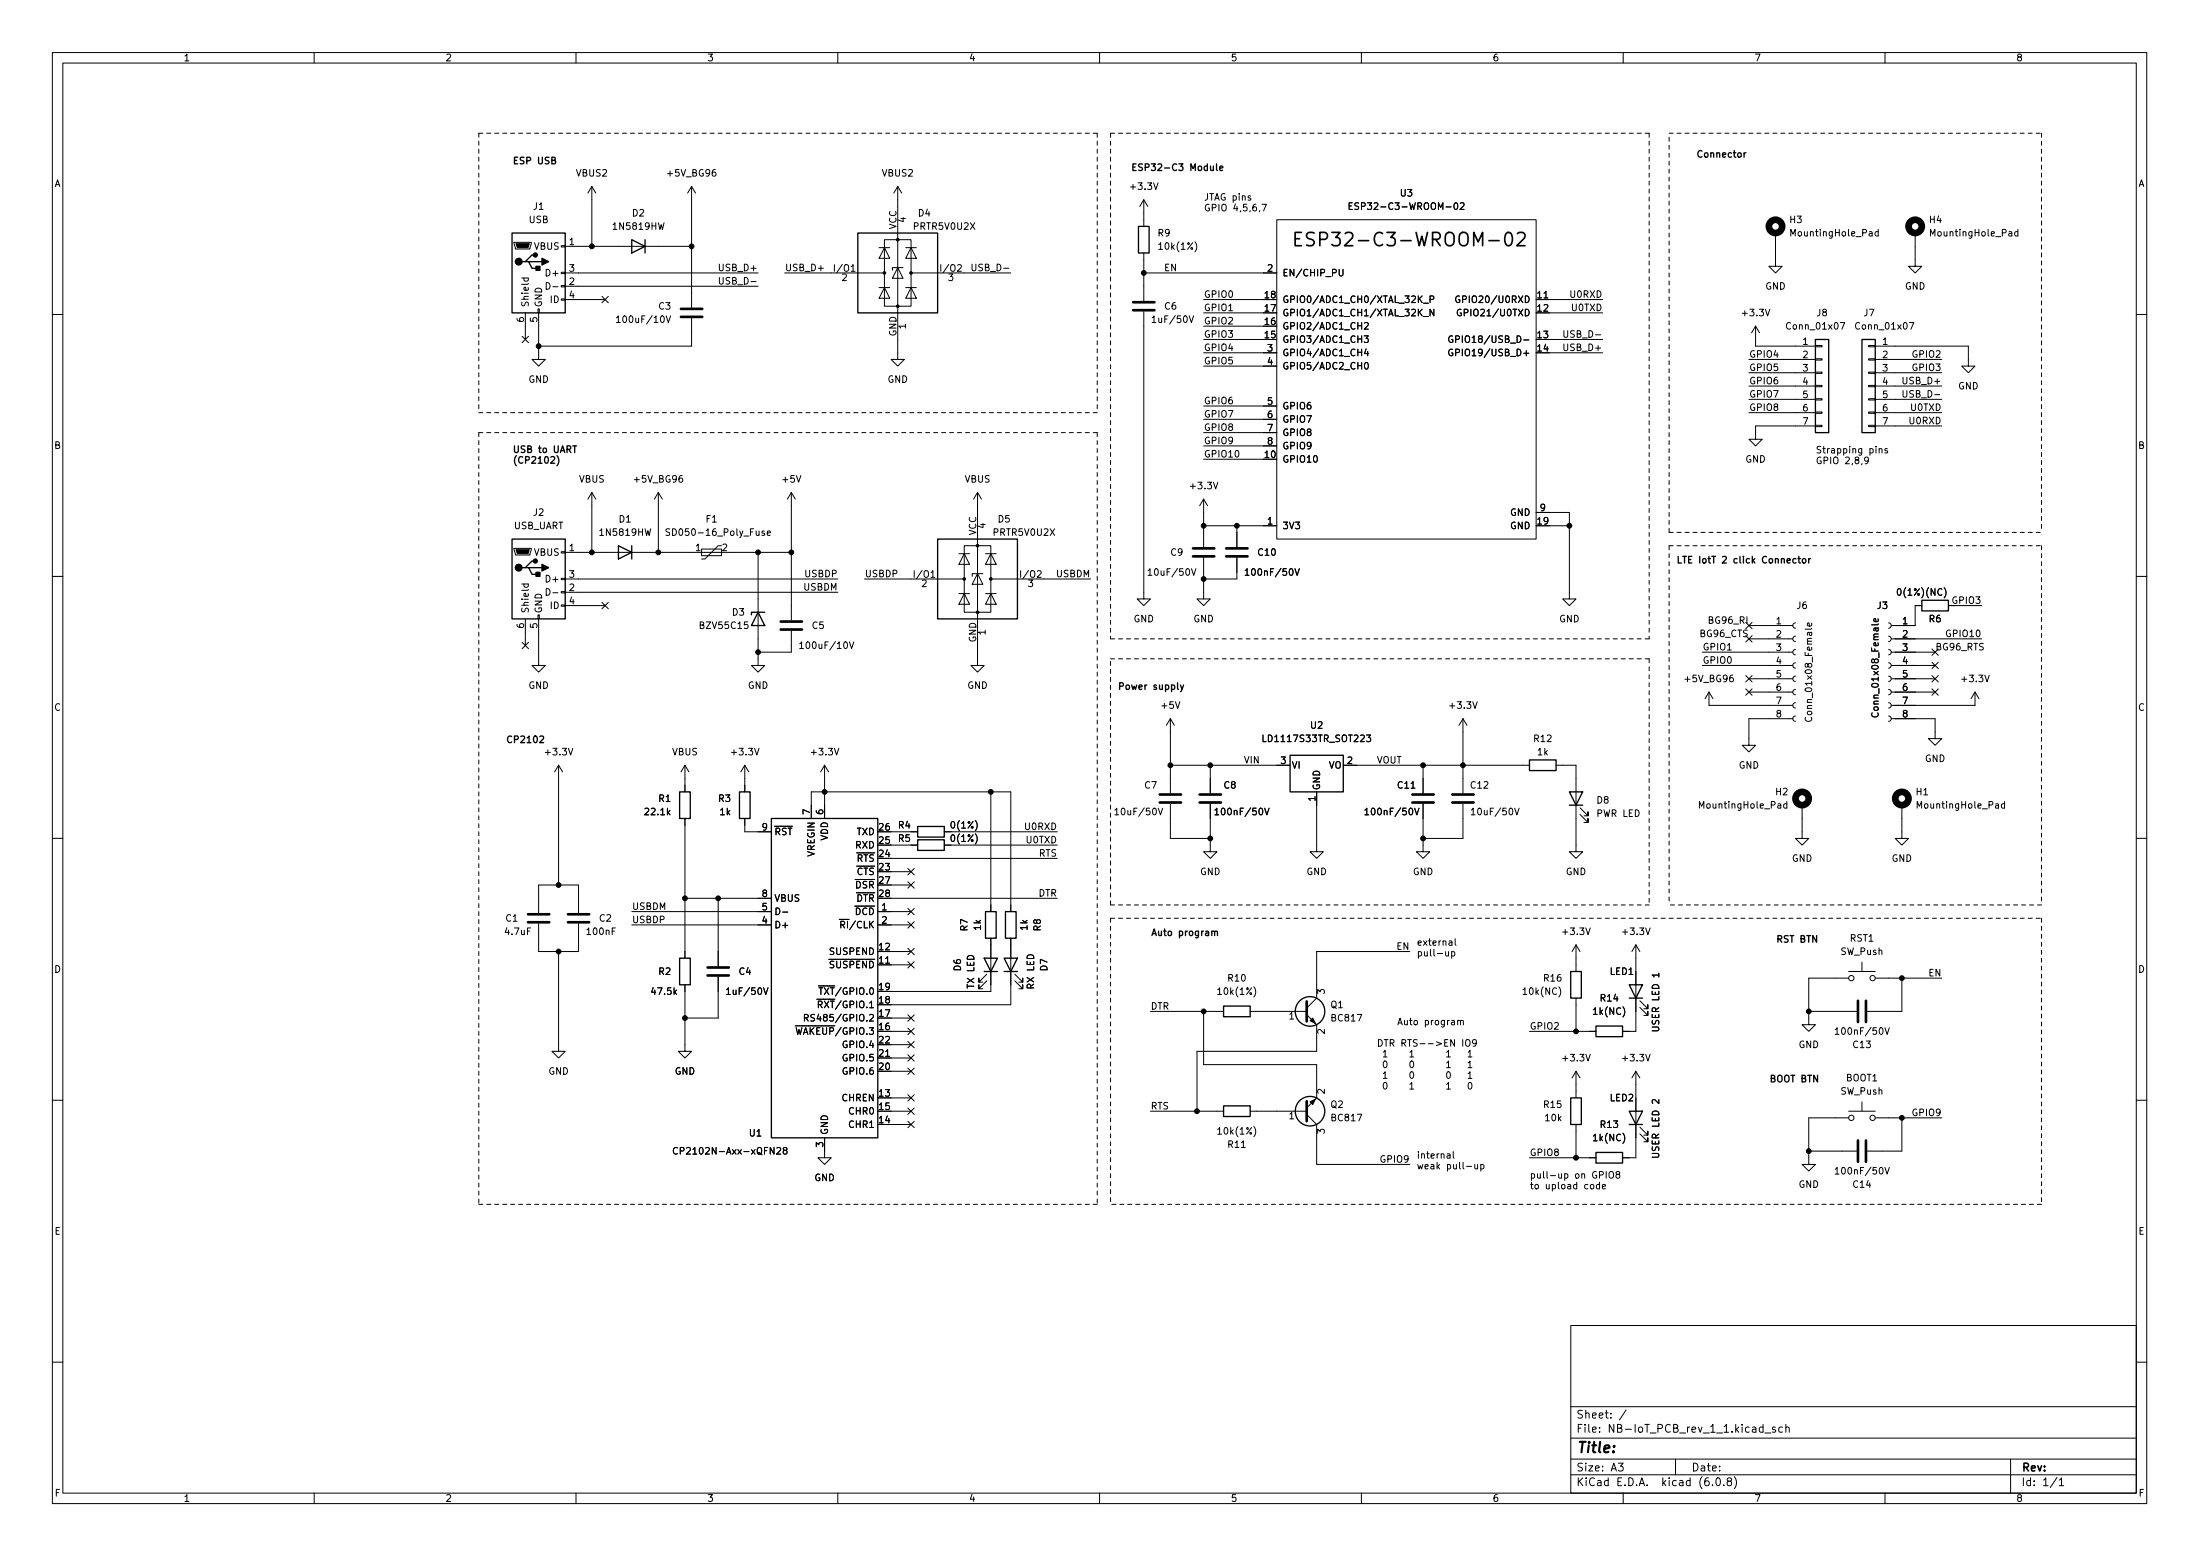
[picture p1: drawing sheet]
<svg xmlns="http://www.w3.org/2000/svg" width="420mm" height="297mm" viewBox="0 0 420 297" stroke-linecap="round" stroke-linejoin="round" font-family="sans-serif">
<g fill="none" stroke="#000" stroke-width=".19">
<path d="M10 10h400v277h-400zM12 12h396v273h-396zM60 10v2M110 10v2M160 10v2M210 10v2M260 10v2M310 10v2M360 10v2M113 35.6v11.4M113 35.6l-.7 1.3M113 35.6l.8 1.3"/>
<path d="M132.1 35.6l-.8 1.3M132.1 35.6v23.1M132.1 35.6l.7 1.3M171.4 35.6v33h1.3l-1.3 1.3-1.2-1.3h1.2M171.4 35.6l-.7 1.3M171.4 35.6l.8 1.3M218.4 38.1v5.1M218.4 38.1l-.7 1.3M218.4 38.1l.8 1.3M238.8 37.4h-.3l-.1 .2v.1l.4 .2v.3h-.4M241 39h.9l-.6 1.3M257.7 39.3h.4"/>
<path d="M258.3 38.7h-.6v1.3h.6M259.5 38.8l-.5-.1-.3 .3 .2 .3 .5 .2v.4l-.2 .1-.5-.1M278.9 38.8l.5-.1 .2 .4-.8 .9h.8M98.2 46.3h3.3v.2l-.3 1h-2.8zM99.6 53.1h1.3M100.1 53.1v.3l.2 .3 .5-.1v-.5M100.3 59.7v5.1M102.7 59h.3v.7h-.3zM102.9 59.7v8.9h1.2l-1.2 1.3-1.3-1.3h1.3M104.3 54a.64 .64 0 0 1 .7 .6 .64 .64 0 0 1-.7 .6zM105.6 54.7h1M107.2 57.1h.7v.2h-.7z"/>
<path d="M107.2 54.5h.7v.3h-.7zM107.2 52h.7v.2h-.7zM107.2 46.9h.7v.3h-.7zM107.9 52.1h36.9M107.9 47h24.2M107.9 54.6h36.9M107.9 57.2h7.7M115 56.6l1.2 1.2M116.2 56.6l-1.2 1.2M137.4 53v1l.2 .2h.3l.2-.2v-1M149.9 52.1h19M162.6 51.8h.7"/>
<path d="M167.9 54.9h2M167.9 47.3h2M168.9 45.8h5.1v12.7h-5.1zM168.9 54.9l1 2h-2zM168.9 47.3l1 2h-2zM171.4 51.1l1.1 2h-2.1zM172.5 51.1h-2.1v.5M173 54.9h2M173 47.3h2M174 54.9l1 2h-2zM174 47.3l1 2h-2zM174 52.1h19"/>
<path d="M185.6 50.4v1.1l.3 .2h.2l.3-.2v-1.1M218.4 59.5v54.8h1.3l-1.3 1.3-1.2-1.3h1.2M218.4 52.1h25.4M218.4 48.3v9.1M229.9 57.2h11.4M229.9 59.7h11.4M243.8 41.9h49.6v61h-49.6zM255.8 51.4v1l.2 .3 .4-.1 .1-.2v-1M271.8 57.9h1M273.1 57.2l.6-.1 .1-.2v-.3l-.7-.1v1.3M273.8 59v1.3l-.7-1.3v1.3M278.7 56.6a.59 .59 0 0 0-.7 .5 .59 .59 0 0 0 .7 .6l.1-.5h-.3"/>
<path d="M279 59.1a.59 .59 0 0 0-.7 .6 .59 .59 0 0 0 .7 .5l.1-.4h-.2M293.4 57.2h12.7M295.9 59.7h10.2M339.1 44.5v6.3h1.3l-1.3 1.3-1.3-1.3h1.3M358.7 44.3l-.4-.1-.2 .3 .1 .5h.5M358.7 43.8v1.3M365.8 44.5v6.3h1.2l-1.2 1.3-1.3-1.3h1.3M385.4 44.3l-.4-.1-.2 .3 .1 .5h.5M385.4 43.8v1.3M10 60h2M99.7 64.2l1.2 1.2M100.9 64.2l-1.2 1.2"/>
<path d="M117.7 60.7l.4-.4v1.3M117.7 61.6h.8M127.2 60.3l.4 1.3 .5-1.3M132.1 60.7v5.4h-29.2M220 60.7l.4-.4v1.3M220 61.6h.8M227.1 60.3l.4 1.3 .5-1.3M229.9 67.3h13.9M229.9 69.9h13.9M229.9 77.5h13.9M229.9 62.3h11.4M229.9 64.8h11.4"/>
<path d="M260.5 64.1h.8l-.4 .5 .4 .1v.6l-.2 .1-.6-.1M260.6 61.7l.5-.1 .2 .3-.8 .9h.8M260.7 69.3l.2-.1a.68 .68 0 0 1 .4 .6 .68 .68 0 0 1-.4 .7l-.3-.5zM260.9 66.6l-.3 .9h.8M261.2 67.1v.8M271.8 60.4h1M277.4 64.2a.59 .59 0 0 0-.7 .5 .59 .59 0 0 0 .7 .6l.1-.5h-.3M277.4 66.7a.59 .59 0 0 0-.7 .6 .59 .59 0 0 0 .7 .6l.1-.5h-.3M278 64.8l.6-.1 .1-.2v-.3l-.7-.1v1.3M295.9 67.3h10.2M295.9 64.8h10.2M298.7 63.1v1.1l.2 .2 .4-.1 .1-.1v-1.1"/>
<path d="M334 68.6h12.7M334 71.2h12.7M334 73.7h12.7M334 76.2h12.7M334 78.8h12.7M335.3 62.3v3.8h11.4M335.3 62.3l-.8 1.2M335.3 62.3l.7 1.2M346.7 78.6h1.3v.3h-1.3zM346.7 76.1h1.3v.3h-1.3zM346.7 73.6h1.3v.2h-1.3zM346.7 71h1.3v.3h-1.3z"/>
<path d="M346.7 68.5h1.3v.2h-1.3zM346.7 65.9h1.3v.3h-1.3zM351.5 61.6h.8l-.5 1.2M356.9 78.6h1.2v.3h-1.2zM356.9 76.1h1.2v.3h-1.2zM356.9 73.6h1.2v.2h-1.2zM356.9 71h1.2v.3h-1.2zM356.9 68.5h1.2v.2h-1.2zM356.9 65.9h1.2v.3h-1.2zM358.1 66.1h17.8v3.8h1.3l-1.3 1.3-1.3-1.3h1.3M358.1 68.6h12.7M358.1 71.2h12.7"/>
<path d="M358.1 73.7h12.7M358.1 76.2h12.7M358.1 78.8h12.7M363.4 74.6v1l.3 .2h.4l.1-.2v-1M364.7 61.6h.8l-.5 1.2M408 60h2M113 94l-.7 1.3M113 94v11.4M113 94l.8 1.3M125.7 94l-.7 1.3M125.7 94v11.4M125.7 94l.8 1.3"/>
<path d="M151.1 94v24.4M151.1 94l.8 1.3M151.1 94l-.7 1.3M186.7 94v33h1.3l-1.3 1.3-1.3-1.3h1.3M186.7 94l-.8 1.3M186.7 94l.8 1.3M229.9 95.3v9.1M229.9 95.3l-.8 1.3M229.9 95.3l.7 1.3M229.9 80h13.9M229.9 82.6h13.9M229.9 85.1h13.9"/>
<path d="M229.9 87.7h11.4M293.4 97.8h6.3v16.5h1.3l-1.3 1.3-1.3-1.3h1.3M346.7 81.2h1.3v.2h-1.3zM346.7 81.3h-11.4v2.6h-1.3l1.3 1.2 1.2-1.2h-1.2M356.8 87.8l-.2 .2h-.4l-.1-.2v-.3l.2-.2h.4l.1 .2a.84 .84 0 0 1-.3 1h-.3M356.9 81.2h1.2v.2h-1.2zM358.1 81.3h12.7M358.9 85.8l.2-.2 .3 .1v.8M358.9 85.6v.9M360.5 85.7l-.3-.1-.2 .2v.2l.5 .1v.3h-.5M10 110h2M98.2 104.7h3.3v.2l-.3 1.1h-2.8z"/>
<path d="M99.6 111.5h1.3M100.1 111.5v.4l.2 .2 .5-.1v-.5M100.3 118.1v5.1M102.7 117.4h.3v.7h-.3zM102.9 118.1v8.9h1.2l-1.2 1.3-1.3-1.3h1.3M104.3 112.4a.64 .64 0 0 1 .7 .6 .64 .64 0 0 1-.7 .6zM105.6 113.2h1M107.2 115.5h.7v.2h-.7zM107.2 112.9h.7v.3h-.7zM107.2 110.4h.7v.3h-.7zM107.2 105.3h.7v.3h-.7zM107.9 105.4h43.2"/>
<path d="M107.9 113.1h52.1M107.9 110.5h52.1M107.9 115.6h7.7M115 115l1.2 1.2M116.2 115l-1.2 1.2M127.9 101l-.5-.1-.2 .2v.3l.6 .3 .1 .3-.2 .2h-.5M134 104.8h3.8v1.3h-3.8zM137.8 104.2h-.6l-2.6 2.5h-.6M144.8 105.4v21.6h1.2l-1.2 1.3-1.3-1.3h1.3M146.5 101.8l.6-.1v-.3h-.4l-.2 .1 .1 .7h.5M165.1 110.5h19M177.8 110.2h.7"/>
<path d="M183.1 113.3h2.1M183.1 105.7h2.1M184.1 104.2h5.1v12.7h-5.1zM184.1 113.3l1.1 2.1h-2.1zM184.1 105.7l1.1 2h-2.1zM186.7 109.5l1 2h-2zM187.7 109.5h-2v.5M188.2 113.3h2M188.2 105.7h2M189.2 113.3l1 2.1h-2zM189.2 105.7l1 2h-2zM189.2 110.5h19.1"/>
<path d="M219.3 108.9l.3-.3v1.2M219.3 109.8h.7M227.6 108.6l.4 1.2 .4-1.2M229.9 106.5v7.8h1.2l-1.2 1.3-1.3-1.3h1.3M229.9 100.4h13.9M236.2 106.5v4h-6.3M236.2 100.4v4M237.8 108.9l.4-.3v1.2M237.8 109.8h.7M247.3 108.6l.4 1.2 .5-1.2M295.9 100.4h3.8M333.4 118.8l1.2 1.2"/>
<path d="M334 119.4h8.4M334.6 118.8l-1.2 1.2M342.9 118.9l-.4 .2-.1 .3 .1 .4 .4 .1M346 119v.3l-.2 .2-.6-.1v-.4l.3-.1 .1 .6M358.7 118.1v.4l-.2 .2-.6-.1v-.5h.3l.1 .6M360.7 118.9l.3 .2 .2 .3-.2 .4-.3 .1M367 115.6h-1.2v3.8h-4.6M372.1 115.6h6.4M408 110h2M99.7 122.6l1.2 1.2M100.9 122.6l-1.2 1.2M151.1 120.4v4.1h-6.3"/>
<path d="M152.7 122.9l.4-.4v1.3M152.7 123.8h.7M162.2 122.5l.4 1.3 .5-1.3M223.5 137.2v14.2M223.5 137.2l-.7 1.3M223.5 137.2l.8 1.3M279.4 137.2v14.2M279.4 137.2l-.8 1.3M279.4 137.2l.8 1.3M325.1 127h17.3M325.1 124.5h17.3M326.4 132.1v2.6h16"/>
<path d="M326.4 132.1l.8 1.3M326.4 132.1l-.8 1.3M333.4 121.3l1.2 1.3M333.4 129l1.2 1.2M333.4 131.5l1.2 1.2M334 132.1h8.4M334 129.6h8.4M334 122h8.4M334.6 121.3l-1.2 1.3M334.6 129l-1.2 1.2M334.6 131.5l-1.2 1.2M342.4 137.2h-8.4v5.1h-1.3l1.3 1.2 1.3-1.2h-1.3"/>
<path d="M342.9 136.7l-.4 .1-.1 .4 .1 .4 .4 .1M342.9 134.1l-.4 .2-.1 .4 .1 .3 .4 .2M342.9 131.6l-.4 .2-.1 .3 .1 .4 .4 .1M342.9 129.1l-.4 .1-.1 .4 .1 .3 .4 .2M342.9 126.5l-.4 .2-.1 .3 .1 .4 .4 .1M342.9 124l-.4 .1-.1 .4 .1 .4 .4 .1M342.9 121.4l-.4 .2-.1 .4 .1 .3 .4 .2M344.9 136.9a.6 .6 0 0 0 .4 .9 .6 .6 0 0 0 .7-.6l-.1-.3M357.6 136.1a.6 .6 0 0 0 .4 .8 .6 .6 0 0 0 .7-.6l-.1-.2M360.7 136.7l.3 .1 .2 .4-.2 .4-.3 .1M360.7 134.1l.3 .2 .2 .4-.2 .3-.3 .2M360.7 131.6l.3 .2 .2 .3-.2 .4-.3 .1"/>
<path d="M360.7 129.1l.3 .1 .2 .4-.2 .3-.3 .2M360.7 126.5l.3 .2 .2 .3-.2 .4-.3 .1M360.7 124l.3 .1 .2 .4-.2 .4-.3 .1M360.7 121.4l.3 .2 .2 .4-.2 .3-.3 .2M361.2 137.2h8.4v3.8h-1.3l1.3 1.3 1.2-1.3h-1.2M361.2 132.1h8.4M361.2 129.6h8.4M361.2 127h8.4M361.2 124.5h8.4M361.2 122h17.3M369 129l1.2 1.2M369 126.4l1.2 1.2"/>
<path d="M369 131.5l1.2 1.2M369 123.9l1.2 1.2M370.2 129l-1.2 1.2M370.2 126.4l-1.2 1.2M370.2 131.5l-1.2 1.2M370.2 123.9l-1.2 1.2M377.2 132.1v2.6h-16M377.2 132.1l.8 1.3M377.2 132.1l-.8 1.3M106.7 146.1l-.8 1.3M106.7 146.1v22.8M106.7 146.1l.7 1.3"/>
<path d="M130.8 146.1v5.1M130.8 156.2v26.7M130.8 146.1l-.8 1.3M130.8 146.1l.8 1.3M142.2 156.2v2.6h5.1M142.2 146.1v5.1M142.2 146.1l-.7 1.3M142.2 146.1l.8 1.3M154.9 156.2v-5h38.1v22.8M157.5 146.1v10.1M157.5 146.1l-.8 1.3M157.5 146.1l.7 1.3"/>
<path d="M170.2 158.8h5.1M180.3 158.8h21.6M189.2 151.2v22.8M212.9 154.6l.4-.3v1.3M212.9 155.6h.7M221.2 154.3l.4 1.3 .4-1.3M223.5 153.5v6.6h7.6M223.5 146.1h22.9M231.1 153.5v9.1h-1.2l1.2 1.3 1.3-1.3h-1.3M231.1 146.1v5.3M232 154.6l.4-.3v1.3M232 155.6h.8"/>
<path d="M241.2 140.3v1.3h.6M241.5 154.3l.4 1.3 .5-1.3M251.5 151.2v11.4h1.2l-1.2 1.3-1.3-1.3h1.3M256.5 146.1h35.6M260.7 154.6l.3-.3v1.3M260.7 155.6h.7M261 140.3h.8l-.5 .5 .4 .1v.6l-.2 .1-.5-.1M270.2 154.3l.4 1.3 .4-1.3M271.8 153.5v9.1h1.2l-1.2 1.3-1.3-1.3h1.3M271.8 146.1v5.3M279.4 153.5v6.6h-7.6M281 154.6l.4-.3v1.3"/>
<path d="M281 155.6h.7M289.3 154.3l.4 1.3 .4-1.3M297.2 146.1h3.8v16.5h1.3l-1.3 1.3-1.3-1.3h1.3M301.8 155.5l1.5 1.5v-.8v.8h-.8M301.8 154.2l1.5 1.5v-.7v.7h-.8M341.2 153.5l-.3-.1-.3 .3 .2 .5h.4M341.2 153v1.3M344.2 153.7v6.4h-1.3l1.3 1.2 1.2-1.2h-1.2M363.2 153.7v6.4h-1.3l1.3 1.2 1.3-1.2h-1.3M382.8 153.5l-.3-.1-.3 .3 .1 .5h.5M382.8 153v1.3M10 160h2"/>
<path d="M102.9 174.3v-5.4h7.6v5.4M102.9 176.3v5.3h7.6v-5.3M120.6 174h26.7M120.6 176.6h26.7M130.8 171.5h16.5M137.2 171.5v12.9M149.5 174.1h.9M167.6 174h6.4M167.6 176.6h6.4M170.2 171.5h31.7M170.2 161.3h5.1M170.2 168.9h3.8"/>
<path d="M170.2 163.9h31.7M170.2 166.4h3.8M173.4 168.3l1.2 1.3M173.4 165.8l1.2 1.2M173.4 176l1.2 1.2M173.4 173.4l1.2 1.2M174.6 168.3l-1.2 1.3M174.6 165.8l-1.2 1.2M174.6 176l-1.2 1.2M174.6 173.4l-1.2 1.2M180.3 161.3h21.6M189.2 179.1v10.2h-19"/>
<path d="M193 179.1v12.7h-22.8M277.9 179.2v1.1l.2 .2M408 160h2M106.7 181.6v19.1h-1.3l1.3 1.3 1.2-1.3h-1.2M130.8 188v12.7h1.3l-1.3 1.3-1.3-1.3h1.3M137.2 186.5v7.8h-6.4M138.8 188.9l.3-.3v1.2M138.8 189.8h.7M145.8 188.6l.5 1.2 .4-1.2M153.6 194.3h.6l.2-.2-.1-.3-.7-.1v1.2M153.9 194.3l.5 .6M155.6 193.7h-.5l-.2 .1v.3l.5 .3 .2 .3-.3 .2h-.5"/>
<path d="M167.6 184.2h6.4M170.2 196.9h3.8M170.2 194.3h3.8M170.2 181.6h3.8M170.2 199.4h3.8M173.4 183.6l1.2 1.2M173.4 196.3l1.2 1.2M173.4 193.7l1.2 1.3M173.4 181l1.2 1.3M173.4 198.8l1.2 1.2M174.6 183.6l-1.2 1.2M174.6 196.3l-1.2 1.2"/>
<path d="M174.6 193.7l-1.2 1.3M174.6 181l-1.2 1.3M174.6 198.8l-1.2 1.2M188.5 187.2l-1.6 1.6v-.8v.8h.8M188.5 186l-1.6 1.5v-.8v.8h.8M193.8 187.2l1.5 1.6v-.8v.8h-.7M193.8 186l1.5 1.5v-.8v.8h-.7M219.7 193.1h14M229.9 193.1v10.1h21.6v6.4l-1.9 1.9M238.8 193.1h10.8M249.6 193.7l1.9 1.9v5.1h-22.9v11.4M269.2 181.6h-17.7v8.9l-1.9 1.9"/>
<path d="M276.1 181.7v.7l.4 .1 .1-.1M276.5 194.8v.8M276.6 181.7v.8M276.8 194.8l-.3 .2M277.2 181.7h.4l.2 .2-.1 .5h-.5M277.2 194.9h.5l.1 .7M277.2 181.7v1.2M277.8 195.1l-.4 .1-.2 .1 .2 .3h.4M278.4 194.9l.2-.1 .3 .1v.7M278.4 194.8v.8M278.9 195l.2-.2 .3 .1 .1 .7M279.4 198.5v1.2"/>
<path d="M280 198.6l.2-.1a.43 .43 0 0 1 .5 .4v.4a.42 .42 0 0 1-.4 .4 .42 .42 0 0 1-.4-.4zM282 199l-.3 .2h-.3l-.2-.2 .1-.4 .4-.1 .3 .2-.1 .7-.2 .3h-.3M292.1 196.9h12.7M301 180.4l.8 1.2M301 180.4v5.1M301 190.5v6.4M301 180.4l-.8 1.2M312.4 180.4v16.5h-2.5M312.4 180.4l-.7 1.2M312.4 180.4l.8 1.2M313.2 192.3l1.5 1.5v-.7v.7h-.8M313.2 191l1.5 1.6v-.8v.8h-.8"/>
<path d="M316.8 185.8v.7M345.4 193.1h9.2M350.5 196.6l.4-.4v1.3M350.5 197.5h.7M353.1 186.7h-7.7v8.9h1.3l-1.3 1.3-1.2-1.3h1.2M353.1 185.5h5M355.6 183.7v1.8M358.1 186.7h12.7M360 196.2l.4 1.3 .4-1.3M363.2 186.7v6.4h-6.6M10 210h2M129.4 219.2a.6 .6 0 0 0-.9 .4 .6 .6 0 0 0 .6 .7l.3-.1"/>
<path d="M148.4 219.2l.5-.1 .2 .3-.8 .9h.8M149.8 219.6l-.2-.2v-.2l.2-.1h.4v.4l-.5 .2-.1 .1v.3l.2 .2h.3l.2-.2-.1-.4-.1-.1M157.5 217.2v3.8h1.2l-1.2 1.3-1.3-1.3h1.3M167.6 202h6.4M170.2 212.1h3.8M170.2 204.5h3.8M170.2 214.7h3.8M170.2 209.6h3.8M173.4 209l1.2 1.2M173.4 211.5l1.2 1.2M173.4 201.4l1.2 1.2M173.4 203.9l1.2 1.2"/>
<path d="M173.4 214.1l1.2 1.2M174.6 209l-1.2 1.2M174.6 211.5l-1.2 1.2M174.6 201.4l-1.2 1.2M174.6 203.9l-1.2 1.2M174.6 214.1l-1.2 1.2M219.7 212.1h14M238.8 212.1h10.8M249.6 212.8l1.9 1.9v7.6h17.7M264.2 201.8h.7M264.2 205.9h.7M269.3 200.9l.3-.4v1.3"/>
<path d="M269.3 207l.3-.4v1.3M269.3 201.8h.7M269.3 207.9h.7M269.4 202.7l.2-.2a.68 .68 0 0 1 .4 .7 .68 .68 0 0 1-.4 .6l-.3-.5zM269.4 204.7l.2-.1a.68 .68 0 0 1 .4 .6 .68 .68 0 0 1-.4 .7l-.3-.5zM276.3 200.9l.3-.4v1.3M276.3 202.9l.3-.4v1.3M276.3 207l.3-.4v1.3M276.3 201.8h.7M276.3 203.8h.7M276.3 207.9h.7M276.5 204.7l.1-.1a.68 .68 0 0 1 .4 .6 .68 .68 0 0 1-.4 .7 .85 .85 0 0 1-.1-1.2z"/>
<path d="M277.5 219.8v1.1l.2 .2M280.4 200.9l.3-.4v1.3M280.4 202.9l.3-.4v1.3M280.4 205l.3-.4v1.3M280.4 201.8h.7M280.4 203.8h.7M280.4 205.9h.7M280.5 206.8l.2-.2a.68 .68 0 0 1 .4 .7 .68 .68 0 0 1-.4 .6l-.3-.5zM301 204.5v5.1M301 214.7v6.3M301 204.5l.8 1.3M301 204.5l-.8 1.3"/>
<path d="M312.4 204.5v16.5h-2.5M312.4 204.5l-.7 1.3M312.4 204.5l.8 1.3M313.2 216.4l1.5 1.6v-.8v.8h-.8M313.2 215.2l1.5 1.5v-.8v.8h-.8M345.4 219.7h9.2M353.1 213.4h-7.7v8.9h1.3l-1.3 1.3-1.2-1.3h1.2M353.1 212.1h5M355.6 210.3v1.8M358.1 213.4h12.7M363.2 213.4v6.3h-6.6M408 210h2"/>
<path d="M276.4 220.3h.5v.8M276.9 220.6h-.4l-.2 .2 .2 .3 .4-.1M280.1 222.7h.9M281.7 222.3v.8h.3l.2-.1M282.2 222.3v.8M282.8 222.4l.4-.1 .2 .2-.1 .6h-.5M282.8 222.3v1.3M292.1 221h12.7M303.8 226.2l.2-.1 .3 .1 .1 .5-.1 .2-.3 .1-.2-.2zM305.5 226.2l-.4-.1-.2 .3 .1 .5h.5M305.5 225.7v1.3M306 226.5l.6-.1v-.2l-.4-.1-.2 .2 .1 .6h.5"/>
<path d="M306.8 223.6v1.3M307.4 223.8l.2-.2a.43 .43 0 0 1 .5 .5v.4a.42 .42 0 0 1-.4 .4 .42 .42 0 0 1-.4-.4zM308.9 224.2l-.3-.3 .1-.1 .2-.2 .3 .1 .1 .4-.6 .1-.1 .2v.3l.3 .2h.2l.3-.2v-.3l-.3-.2M350.5 223.2l.4-.3v1.2M350.5 224.1h.7M360 222.9l.4 1.2 .4-1.2M300 253h108v32h-108zM10 260h2M300 278.5h108M300 274.5h108M300 268.5h108M309.1 279.3h.9l-.5 .6 .4 .1v.7l-.2 .1-.6-.1"/>
<path d="M310.6 269.1l-1.3 2M320 278.5v3M337.1 273.6h1.1M339.1 272.5l-.4-.1-.2 .2 .1 .2 .5 .2v.3h-.6M340.4 272.5l-.4-.1-.3 .3 .2 .6h.5M341.1 272.6l.2-.2 .3 .1 .1 .9M341.1 271.9v1.5M384 278.5v6.5M408 260h2M60 285v2M110 285v2M160 285v2"/>
<path d="M210 285v2M260 285v2M300 281.5h108M310 285v2M327.1 283.5v.1M327.9 282.2l.2-.1a.8 .8 0 0 1 .5 .8 .8 .8 0 0 1-.5 .7 1 1 0 0 1-.2-1.4zM329.2 283.5v.1M330.1 282.8l-.2-.3v-.2l.2-.2 .5 .1 .1 .2-.1 .2-.6 .2-.1 .2v.5l.2 .1h.3l.3-.3-.1-.4-.2-.1M331.2 281.9a1.72 1.72 0 0 1 0 2.3M360 285v2M392.9 282l-1.3 2M393.3 282.5l.4-.4v1.5"/>
<path d="M393.3 283.6h.8"/>
<circle cx="353.6" cy="186.7" r=".51"/>
<circle cx="357.6" cy="186.7" r=".51"/>
<circle cx="353.6" cy="213.4" r=".51"/>
<circle cx="357.6" cy="213.4" r=".51"/>
</g>
<g fill="none" stroke="#000" stroke-width=".25">
<path d="M105.4 30.6h.5l.1-.5-.6-.1v1.3h.5l.2-.1v-.3l-.3-.3M231.2 31.7v.8l.3 .1 .2-.2M231.7 31.7v.9M232.3 31.3v1.1l.2 .2M232.9 32.1l.6-.1v-.2l-.4-.1-.2 .2 .1 .6h.5M333.4 29.2l-.3 .2M97.8 44.5h10.1v15.2h-10.1zM100.3 49.9h.7l.6 1.3h1.3M101 49.9h2.5M102.2 48.7h-.6l-1.3 1.2h-.6M120.6 45.8l2.6 1.2-2.6 1.3zM123.2 45.8v2.5"/>
<path d="M163.8 44.5h15.3v15.2h-15.3zM217.4 43.2h2.1v5.1h-2.1zM346.7 64.8h2.5v17.8h-2.5zM355.6 64.8h2.5v17.8h-2.5zM105.2 87.3l.5-.1 .2 .3-.7 .9h.7M106.4 87a1.46 1.46 0 0 1 0 1.9M109.4 85.1h.7M109.7 85.1v1.3M97.8 102.9h10.1v15.2h-10.1zM100.3 108.4h.7l.6 1.2h1.3M101 108.4h2.5M102.2 107.1h-.6l-1.3 1.3h-.6"/>
<path d="M118.1 104.2l2.5 1.2-2.5 1.3zM120.6 104.2v2.5M144.8 116.9l1.2 2.5h-2.5zM146 116.9h-2.5v.5M179.1 102.9h15.2v15.2h-15.2zM343 106.7l-.4-.1-.2 .3 .1 .5h.5M343.4 106.6h.4M343.5 106.2v1.1l.3 .2M344.3 106.8l.2-.2 .3 .2 .1 .4-.1 .2-.3 .1-.2-.1zM345.4 106.6v.9M345.8 106.6l-.4 .3M367 114.6h5.1v2h-5.1z"/>
<path d="M225.4 130.8l.3 .8M226 130.8l-.4 1.1-.2 .1M103.1 140.6l.5-.1 .2 .4-.8 .9h.8M129.8 151.2h2v5h-2zM141.2 151.2h2.1v5h-2.1zM147.3 156.2h20.3v61h-20.3zM175.3 157.8h5v2h-5zM246.4 144.2h10.1v7h-10.1zM292.1 145.1h5.1v2h-5.1zM299.7 151.2h2.6l-1.3 2.5zM299.7 153.7h2.6M175.3 160.3h5v2h-5z"/>
<path d="M188.2 174h2v5.1h-2zM192 174h2.1v5.1h-2.1zM231.4 177.9l.2-.1h.3l.1 .8M232 177.9l.2-.1h.3v.8M129.8 182.9h2v5.1h-2zM188 182.9h2.5l-1.3 2.6zM188 185.5h2.5M191.8 182.9h2.5l-1.3 2.6zM191.8 185.5h2.5M233.7 192.1h5.1v2h-5.1zM300 185.5h2v5h-2zM304.8 195.9h5.1v2h-5.1z"/>
<path d="M311.1 188h2.6l-1.3 2.5zM311.1 190.5h2.6M233.7 211.1h5.1v2h-5.1zM300 209.6h2v5.1h-2zM311.1 212.1h2.6l-1.3 2.6zM311.1 214.7h2.6M304.8 220h5.1v2h-5.1z"/>
<circle cx="250.2" cy="193.1" r="2.82"/>
<circle cx="250.2" cy="212.1" r="2.82"/>
</g>
<g fill="#000" stroke="#000" stroke-width=".25">
<path d="M102.4 50.8h.7v.8h-.7zM103.5 49.3l1.3 .6-1.3 .7zM102.4 109.3h.7v.7h-.7zM103.5 107.7l1.3 .7-1.3 .6z"/>
<circle cx="99.1" cy="49.9" r=".63"/>
<circle cx="102.2" cy="48.7" r=".38"/>
<circle cx="99.1" cy="108.4" r=".63"/>
<circle cx="102.2" cy="107.1" r=".38"/>
</g>
<g fill="#000" stroke="#000" stroke-width=".19">
<path d="M98.6 46.5h2.5l-.3 .8h-2zM98.6 104.9h2.5l-.3 .8h-2zM250.2 194.9l.5-.6 .5 1.1zM250.2 210.3l1-.5-.5 1.1z"/>
<circle cx="113" cy="47" r=".46"/>
<circle cx="132.1" cy="47" r=".46"/>
<circle cx="168.9" cy="52.1" r=".25"/>
<circle cx="171.4" cy="58.5" r=".25"/>
<circle cx="171.4" cy="45.8" r=".25"/>
<circle cx="174" cy="52.1" r=".25"/>
<circle cx="218.4" cy="52.1" r=".46"/>
<circle cx="102.9" cy="66.1" r=".46"/>
<circle cx="113" cy="105.4" r=".46"/>
<circle cx="125.7" cy="105.4" r=".46"/>
<circle cx="144.8" cy="105.4" r=".46"/>
<circle cx="151.1" cy="105.4" r=".46"/>
<circle cx="184.1" cy="110.5" r=".25"/>
<circle cx="186.7" cy="104.2" r=".25"/>
<circle cx="186.7" cy="116.9" r=".25"/>
<circle cx="189.2" cy="110.5" r=".25"/>
<circle cx="229.9" cy="100.4" r=".46"/>
<circle cx="229.9" cy="110.5" r=".46"/>
<circle cx="236.2" cy="100.4" r=".46"/>
<circle cx="299.7" cy="100.4" r=".46"/>
<circle cx="144.8" cy="124.5" r=".46"/>
<circle cx="157.5" cy="151.2" r=".46"/>
<circle cx="189.2" cy="151.2" r=".46"/>
<circle cx="223.5" cy="146.1" r=".46"/>
<circle cx="231.1" cy="146.1" r=".46"/>
<circle cx="271.8" cy="146.1" r=".46"/>
<circle cx="279.4" cy="146.1" r=".46"/>
<circle cx="106.7" cy="168.9" r=".46"/>
<circle cx="130.8" cy="171.5" r=".46"/>
<circle cx="137.2" cy="171.5" r=".46"/>
<circle cx="231.1" cy="160.1" r=".46"/>
<circle cx="271.8" cy="160.1" r=".46"/>
<circle cx="106.7" cy="181.6" r=".46"/>
<circle cx="130.8" cy="194.3" r=".46"/>
<circle cx="229.9" cy="193.1" r=".46"/>
<circle cx="301" cy="196.9" r=".46"/>
<circle cx="345.4" cy="193.1" r=".46"/>
<circle cx="363.2" cy="186.7" r=".46"/>
<circle cx="228.6" cy="212.1" r=".46"/>
<circle cx="345.4" cy="219.7" r=".46"/>
<circle cx="363.2" cy="213.4" r=".46"/>
<circle cx="301" cy="221" r=".46"/>
</g>
<g fill="none" stroke="#000" stroke-width=".51">
<path d="M130 59h4.1M216.4 59.2h4.1M216.4 57.7h4.1M130 60.5h4.1M149.1 118.7h4.1M227.8 104.7h4.1M227.8 106.2h4.1M234.2 104.7h4.1M234.2 106.2h4.1M149.1 120.2h4.1M221.5 153.2h4.1M221.5 151.7h4.1"/>
<path d="M229.1 153.2h4.1M229.1 151.7h4.1M269.7 153.2h4.1M269.7 151.7h4.1M277.4 153.2h4M277.4 151.7h4M100.8 174.5h4.1M100.8 176.1h4.1M108.5 174.5h4M108.5 176.1h4M135.1 184.7h4.1M135.1 186.2h4.1"/>
<path d="M249.6 191.2v3.8M354.8 191v4.1M356.4 191v4.1M249.6 210.2v3.8M354.8 217.7v4.1M356.4 217.7v4.1"/>
</g>
<g fill="none" stroke="#000" stroke-width="1.3">
<circle cx="339.1" cy="43.2" r="1.27"/>
<circle cx="365.8" cy="43.2" r="1.27"/>
<circle cx="344.2" cy="152.4" r="1.27"/>
<circle cx="363.2" cy="152.4" r="1.27"/>
</g>
<path d="M247.3 45.6h.9M248.6 44.4h-1.3v2.5h1.3M251 44.5l-1-.1a.62 .62 0 0 0-.5 .6 .62 .62 0 0 0 .5 .6 .93 .93 0 0 1 1 .6 .65 .65 0 0 1-.5 .7l-1-.1M289.8 44.6l.4-.2h.6a.69 .69 0 0 1 .3 1.1l-1.4 1.4h1.6" fill="none" stroke="#000" stroke-width=".32"/>
<g fill="none" stroke="#000" stroke-width=".19" stroke-dasharray=".8 .8">
<path d="M91.4 25.4v53.4M91.4 25.4h118.1M209.5 25.4v53.4M212.1 25.4h102.9M212.1 25.4v96.6M315 25.4v96.6M318.8 25.4h71.1M389.9 25.4v76.2M209.5 78.8h-118.1M91.4 82.6v147.3M91.4 82.6h118.1M209.5 82.6v147.3"/>
<path d="M318.8 101.6v-76.2M318.8 104.2h71.1M318.8 101.6h71.1M318.8 104.2v68.6M389.9 104.2v68.6M212.1 125.8h102.9M315 122h-102.9M315 125.8v47M212.1 172.8v-47M212.1 175.3h177.8M212.1 175.3v54.6M315 172.8h-102.9"/>
<path d="M389.9 175.3v54.6M389.9 172.8h-71.1M209.5 229.9h-118.1M389.9 229.9h-177.8"/>
</g>
<text font-size="3.5" x="250.6" y="47">ESP32-C3-WROOM-02</text>
<text font-size="2.8" x="301" y="277.3">Title:</text>
<g font-size="2.1">
<text x="301" y="273.5">File: NB-IoT_PCB_rev_1_1.kicad_sch</text>
<text x="301" y="270.8">Sheet: /</text>
<text x="301" y="280.9">Size: A3</text>
<text x="323" y="280.9">Date:</text>
<text x="386" y="280.9">Rev:</text>
<text x="301" y="283.7">KiCad E.D.A. kicad (6.0.8)</text>
<text x="386" y="283.7">Id: 1/1</text>
</g>
<g font-size="1.8">
<text x="35" y="11.7">1</text>
<text x="85" y="11.7">2</text>
<text x="135" y="11.7">3</text>
<text x="185" y="11.7">4</text>
<text x="235" y="11.7">5</text>
<text x="285" y="11.7">6</text>
<text x="335" y="11.7">7</text>
<text x="385" y="11.7">8</text>
<text x="10.3" y="35.7">A</text>
<text x="97.8" y="31.3">ESP USB</text>
<text x="110.1" y="33.7">VBUS2</text>
<text x="127.7" y="33.7">+5V_BG96</text>
<text x="168.5" y="33.7">VBUS2</text>
<text x="215.9" y="32.6">ESP32-C3 Module</text>
<text x="323.8" y="30.1">Connector</text>
<text x="408.3" y="35.7">A</text>
<text x="101.9" y="40">J1</text>
<text x="120.8" y="41.3">D2</text>
<text x="175.4" y="41.3">D4</text>
<text x="216.1" y="36.2">+3.3V</text>
<text x="229.9" y="38.3">JTAG pins</text>
<text x="229.9" y="40.3">GPIO 4,5,6,7</text>
<text x="259.3" y="40">ESP32-C3-WROOM-02</text>
<text x="267.5" y="37.5">U3</text>
<text x="101" y="42.6">USB</text>
<text x="102" y="47.7">VBUS</text>
<text x="108.7" y="46.8">1</text>
<text x="117.3" y="43.9">1N5819HW</text>
<text x="171.2" y="43.8" transform="rotate(-90 171.2 43.8)">VCC</text>
<text x="173" y="42.4" transform="rotate(-90 173 42.4)">4</text>
<text x="174.6" y="43.9">PRTR5V0U2X</text>
<text x="221.2" y="45.1">R9</text>
<text x="221.6" y="47.7">10k(1%)</text>
<text x="341.8" y="42.6">H3</text>
<text x="342.3" y="45.1">MountingHole_Pad</text>
<text x="368.5" y="42.6">H4</text>
<text x="369" y="45.1">MountingHole_Pad</text>
<text x="104.6" y="52.7">D+</text>
<text x="108.7" y="51.9">3</text>
<text x="137.8" y="51.8">USB_D+</text>
<text x="149.9" y="51.8">USB_D+</text>
<text x="159.6" y="51.9">I/O1</text>
<text x="160.8" y="53.6">2</text>
<text x="179.9" y="51.9">I/O2</text>
<text x="181.1" y="53.6">3</text>
<text x="186.5" y="51.8">USB_D-</text>
<text x="222.2" y="51.8">EN</text>
<text x="242.1" y="51.9">2</text>
<text x="244.9" y="52.7">EN/CHIP_PU</text>
<text x="101" y="58.7" transform="rotate(-90 101 58.7)">Shield</text>
<text x="103.5" y="58.7" transform="rotate(-90 103.5 58.7)">GND</text>
<text x="105.2" y="57.8">ID</text>
<text x="108.7" y="54.4">2</text>
<text x="108.7" y="56.9">4</text>
<text x="125.8" y="59.1">C3</text>
<text x="138.2" y="54.3">USB_D-</text>
<text x="222.4" y="59.1">C6</text>
<text x="229.9" y="59.4">GPIO1</text>
<text x="229.9" y="56.8">GPIO0</text>
<text x="241.6" y="59.5">17</text>
<text x="241.6" y="56.9">18</text>
<text x="244.9" y="57.8">GPIO0/ADC1_CH0/XTAL_32K_P</text>
<text x="279.5" y="57.8">GPIO20/U0RXD</text>
<text x="293.7" y="56.9">11</text>
<text x="293.7" y="59.5">12</text>
<text x="300.1" y="56.8">U0RXD</text>
<text x="300.3" y="59.4">U0TXD</text>
<text x="337.1" y="55.3">GND</text>
<text x="363.8" y="55.3">GND</text>
<text x="100.1" y="61.5" transform="rotate(-90 100.1 61.5)">6</text>
<text x="102.6" y="61.5" transform="rotate(-90 102.6 61.5)">5</text>
<text x="118.5" y="61.6">100uF/10V</text>
<text x="171.2" y="64.2" transform="rotate(-90 171.2 64.2)">GND</text>
<text x="173" y="62.8" transform="rotate(-90 173 62.8)">1</text>
<text x="220.5" y="61.6">1uF/50V</text>
<text x="229.9" y="64.5">GPIO3</text>
<text x="229.9" y="61.9">GPIO2</text>
<text x="241.6" y="64.6">15</text>
<text x="241.6" y="62">16</text>
<text x="244.9" y="65.4">GPIO3/ADC1_CH3</text>
<text x="244.9" y="62.9">GPIO2/ADC1_CH2</text>
<text x="244.9" y="60.4">GPIO1/ADC1_CH1/XTAL_32K_N</text>
<text x="278.9" y="65.4">GPIO18/USB_D-</text>
<text x="279.7" y="60.4">GPIO21/U0TXD</text>
<text x="293.7" y="64.6">13</text>
<text x="299.5" y="64.5">USB_D-</text>
<text x="332.9" y="60.4">+3.3V</text>
<text x="341.5" y="62.9">Conn_01x07</text>
<text x="344.3" y="65.8">1</text>
<text x="347" y="60.4">J8</text>
<text x="354.7" y="62.9">Conn_01x07</text>
<text x="356" y="60.4">J7</text>
<text x="359.6" y="65.8">1</text>
<text x="229.9" y="67">GPIO4</text>
<text x="229.9" y="69.5">GPIO5</text>
<text x="242.1" y="67.1">3</text>
<text x="242.1" y="69.6">4</text>
<text x="244.9" y="68">GPIO4/ADC1_CH4</text>
<text x="244.9" y="70.5">GPIO5/ADC2_CH0</text>
<text x="278.4" y="68">GPIO19/USB_D+</text>
<text x="293.7" y="67.1">14</text>
<text x="299" y="67">USB_D+</text>
<text x="334" y="70.8">GPIO5</text>
<text x="334" y="68.3">GPIO4</text>
<text x="344.3" y="68.4">2</text>
<text x="344.3" y="70.9">3</text>
<text x="359.6" y="68.4">2</text>
<text x="359.6" y="70.9">3</text>
<text x="365.4" y="68.3">GPIO2</text>
<text x="365.4" y="70.8">GPIO3</text>
<text x="100.9" y="73.1">GND</text>
<text x="169.5" y="73.1">GND</text>
<text x="229.9" y="77.2">GPIO6</text>
<text x="242.1" y="77.3">5</text>
<text x="334" y="73.3">GPIO6</text>
<text x="334" y="75.9">GPIO7</text>
<text x="344.3" y="73.4">4</text>
<text x="344.3" y="76">5</text>
<text x="359.6" y="73.4">4</text>
<text x="359.6" y="76">5</text>
<text x="363.8" y="73.3">USB_D+</text>
<text x="364.3" y="75.9">USB_D-</text>
<text x="374" y="74.3">GND</text>
<text x="229.9" y="82.2">GPIO8</text>
<text x="229.9" y="79.7">GPIO7</text>
<text x="242.1" y="79.8">6</text>
<text x="242.1" y="82.3">7</text>
<text x="244.9" y="78.1">GPIO6</text>
<text x="244.9" y="80.7">GPIO7</text>
<text x="244.9" y="83.2">GPIO8</text>
<text x="334" y="78.4">GPIO8</text>
<text x="344.3" y="78.5">6</text>
<text x="344.3" y="81.1">7</text>
<text x="359.6" y="78.5">6</text>
<text x="359.6" y="81.1">7</text>
<text x="364.8" y="81">U0RXD</text>
<text x="365" y="78.4">U0TXD</text>
<text x="10.3" y="85.7">B</text>
<text x="97.8" y="86.4">USB to UART</text>
<text x="97.8" y="88.5">(CP2102)</text>
<text x="229.9" y="87.3">GPIO10</text>
<text x="229.9" y="84.8">GPIO9</text>
<text x="241.6" y="87.4">10</text>
<text x="242.1" y="84.9">8</text>
<text x="244.9" y="88.3">GPIO10</text>
<text x="244.9" y="85.8">GPIO9</text>
<text x="333.3" y="88.3">GND</text>
<text x="346.7" y="86.5">Strapping pins</text>
<text x="346.7" y="88.6">GPIO 2,8,9</text>
<text x="408.3" y="85.7">B</text>
<text x="110.6" y="92.1">VBUS</text>
<text x="121.3" y="92.1">+5V_BG96</text>
<text x="149.5" y="92.1">+5V</text>
<text x="184.2" y="92.1">VBUS</text>
<text x="227.5" y="93.4">+3.3V</text>
<text x="98.1" y="101">USB_UART</text>
<text x="101.9" y="98.5">J2</text>
<text x="118.2" y="99.7">D1</text>
<text x="134.9" y="99.7">F1</text>
<text x="188.2" y="100.9" transform="rotate(-90 188.2 100.9)">4</text>
<text x="190.6" y="99.7">D5</text>
<text x="242.1" y="100.1">1</text>
<text x="244.9" y="101">3V3</text>
<text x="288.4" y="101">GND</text>
<text x="288.4" y="98.5">GND</text>
<text x="293.7" y="100.1">19</text>
<text x="294.1" y="97.6">9</text>
<text x="102" y="106.1">VBUS</text>
<text x="108.7" y="105.2">1</text>
<text x="114.8" y="102.3">1N5819HW</text>
<text x="128.3" y="102.3">SD050-16_Poly_Fuse</text>
<text x="132.9" y="105.2">1</text>
<text x="137.9" y="105.2">2</text>
<text x="186.4" y="102.2" transform="rotate(-90 186.4 102.2)">VCC</text>
<text x="189.9" y="102.3">PRTR5V0U2X</text>
<text x="223.6" y="106.1">C9</text>
<text x="240.3" y="106.1">C10</text>
<text x="320" y="107.5">LTE IotT 2 click Connector</text>
<text x="104.6" y="111.2">D+</text>
<text x="108.7" y="112.8">2</text>
<text x="108.7" y="110.3">3</text>
<text x="153.5" y="112.7">USBDM</text>
<text x="153.8" y="110.2">USBDP</text>
<text x="165.1" y="110.2">USBDP</text>
<text x="174.9" y="110.3">I/O1</text>
<text x="176" y="112.1">2</text>
<text x="195.2" y="110.3">I/O2</text>
<text x="196.4" y="112.1">3</text>
<text x="201.8" y="110.2">USBDM</text>
<text x="219.9" y="109.9">10uF/50V</text>
<text x="238.5" y="109.9">100nF/50V</text>
<text x="362.8" y="113.7">0(1%)(NC)</text>
<text x="100.1" y="119.9" transform="rotate(-90 100.1 119.9)">6</text>
<text x="101" y="117.1" transform="rotate(-90 101 117.1)">Shield</text>
<text x="102.6" y="119.9" transform="rotate(-90 102.6 119.9)">5</text>
<text x="103.5" y="117.1" transform="rotate(-90 103.5 117.1)">GND</text>
<text x="105.2" y="116.2">ID</text>
<text x="108.7" y="115.4">4</text>
<text x="139.9" y="117.5">D3</text>
<text x="216.5" y="118.8">GND</text>
<text x="227.9" y="118.8">GND</text>
<text x="297.8" y="118.8">GND</text>
<text x="326.6" y="119.1">BG96_RI</text>
<text x="339.2" y="119.2">1</text>
<text x="343.2" y="116.2">J6</text>
<text x="358.5" y="116.2">J3</text>
<text x="363.4" y="119.2">1</text>
<text x="368.4" y="118.8">R6</text>
<text x="373.1" y="115.3">GPIO3</text>
<text x="133.9" y="120.1">BZV55C15</text>
<text x="153.5" y="123.9">100uF/10V</text>
<text x="155.1" y="120.1">C5</text>
<text x="186.4" y="122.7" transform="rotate(-90 186.4 122.7)">GND</text>
<text x="188.2" y="121.2" transform="rotate(-90 188.2 121.2)">1</text>
<text x="324.9" y="121.6">BG96_CTS</text>
<text x="325.1" y="124.1">GPIO1</text>
<text x="339.2" y="121.7">2</text>
<text x="339.2" y="124.2">3</text>
<text x="363.4" y="121.7">2</text>
<text x="363.4" y="124.2">3</text>
<text x="369.6" y="124.1">BG96_RTS</text>
<text x="372.1" y="121.6">GPIO10</text>
<text x="100.9" y="131.5">GND</text>
<text x="142.8" y="131.5">GND</text>
<text x="184.7" y="131.5">GND</text>
<text x="213.4" y="131.7">Power supply</text>
<text x="322" y="130.2">+5V_BG96</text>
<text x="325.1" y="126.7">GPIO0</text>
<text x="339.2" y="126.8">4</text>
<text x="339.2" y="129.3">5</text>
<text x="339.2" y="131.9">6</text>
<text x="363.4" y="126.8">4</text>
<text x="363.4" y="129.3">5</text>
<text x="363.4" y="131.9">6</text>
<text x="374.9" y="130.2">+3.3V</text>
<text x="10.3" y="135.7">C</text>
<text x="221.9" y="135.3">+5V</text>
<text x="277.1" y="135.3">+3.3V</text>
<text x="339.2" y="134.4">7</text>
<text x="339.2" y="136.9">8</text>
<text x="346.1" y="137.1" transform="rotate(-90 346.1 137.1)">Conn_01x08_Female</text>
<text x="358.8" y="136.2" transform="rotate(-90 358.8 136.2)">Conn_01x08_Female</text>
<text x="363.4" y="134.4">7</text>
<text x="363.4" y="136.9">8</text>
<text x="408.3" y="135.7">C</text>
<text x="96.5" y="141.8">CP2102</text>
<text x="241.8" y="141.6">LD1117S33TR_SOT223</text>
<text x="250.3" y="139.1">U2</text>
<text x="293" y="141.6">R12</text>
<text x="104.3" y="144.2">+3.3V</text>
<text x="128.4" y="144.2">VBUS</text>
<text x="139.9" y="144.2">+3.3V</text>
<text x="155.1" y="144.2">+3.3V</text>
<text x="237.5" y="145.7">VIN</text>
<text x="244.6" y="145.8">3</text>
<text x="246.6" y="146.7">VI</text>
<text x="253.7" y="146.7">VO</text>
<text x="257.3" y="145.8">2</text>
<text x="262.9" y="145.7">VOUT</text>
<text x="293.7" y="144.2">1k</text>
<text x="332" y="146.7">GND</text>
<text x="367.6" y="145.5">GND</text>
<text x="123.3" y="155.6">22.1k</text>
<text x="125.8" y="153.1">R1</text>
<text x="137.3" y="153.1">R3</text>
<text x="137.5" y="155.6">1k</text>
<text x="154.7" y="155.5" transform="rotate(-90 154.7 155.5)">7</text>
<text x="157.2" y="155.5" transform="rotate(-90 157.2 155.5)">6</text>
<text x="213.5" y="155.6">10uF/50V</text>
<text x="218.6" y="150.5">C7</text>
<text x="232.8" y="155.6">100nF/50V</text>
<text x="233.8" y="150.5">C8</text>
<text x="251.2" y="152.9" transform="rotate(-90 251.2 152.9)">1</text>
<text x="252.1" y="150.9" transform="rotate(-90 252.1 150.9)">GND</text>
<text x="261.4" y="155.6">100nF/50V</text>
<text x="267" y="150.5">C11</text>
<text x="280.9" y="150.5">C12</text>
<text x="281.6" y="155.6">10uF/50V</text>
<text x="305" y="153.4">D8</text>
<text x="305" y="155.9">PWR LED</text>
<text x="324.9" y="154.3">MountingHole_Pad</text>
<text x="339.2" y="151.8">H2</text>
<text x="366" y="151.8">H1</text>
<text x="366.5" y="154.3">MountingHole_Pad</text>
<text x="145.6" y="158.5">9</text>
<text x="147.8" y="159.4">~{RST}</text>
<text x="158.1" y="160.5" transform="rotate(-90 158.1 160.5)">VDD</text>
<text x="163.4" y="162">RXD</text>
<text x="163.6" y="159.4">TXD</text>
<text x="167.9" y="161.1">25</text>
<text x="167.9" y="158.5">26</text>
<text x="171.6" y="158.2">R4</text>
<text x="171.6" y="160.7">R5</text>
<text x="181.8" y="158.2">0(1%)</text>
<text x="181.8" y="160.7">0(1%)</text>
<text x="195.9" y="158.4">U0RXD</text>
<text x="196.1" y="161">U0TXD</text>
<text x="155.6" y="163.5" transform="rotate(-90 155.6 163.5)">VREGIN</text>
<text x="162.2" y="167">~{CTS}</text>
<text x="162.2" y="164.5">~{RTS}</text>
<text x="167.9" y="166.2">23</text>
<text x="167.9" y="163.6">24</text>
<text x="198.4" y="163.5">RTS</text>
<text x="229.2" y="167">GND</text>
<text x="249.5" y="167">GND</text>
<text x="269.8" y="167">GND</text>
<text x="299" y="167">GND</text>
<text x="342.2" y="164.5">GND</text>
<text x="361.3" y="164.5">GND</text>
<text x="120.6" y="173.7">USBDM</text>
<text x="145.6" y="173.8">5</text>
<text x="145.6" y="171.2">8</text>
<text x="147.8" y="172.1">VBUS</text>
<text x="162" y="169.6">~{DSR}</text>
<text x="162.1" y="172.1">~{DTR}</text>
<text x="167.9" y="168.7">27</text>
<text x="167.9" y="171.2">28</text>
<text x="168.4" y="173.8">1</text>
<text x="198.3" y="171.1">DTR</text>
<text x="96.6" y="178.5">4.7uF</text>
<text x="96.6" y="175.9">C1</text>
<text x="112.2" y="178.5">100nF</text>
<text x="114.5" y="175.9">C2</text>
<text x="120.6" y="176.2">USBDP</text>
<text x="145.6" y="176.3">4</text>
<text x="147.8" y="177.2">D+</text>
<text x="147.8" y="174.7">D-</text>
<text x="159.9" y="177.2">~{RI}/CLK</text>
<text x="161.9" y="174.7">~{DCD}</text>
<text x="168.4" y="176.3">2</text>
<text x="184.8" y="177.7" transform="rotate(-90 184.8 177.7)">R7</text>
<text x="187.3" y="177.6" transform="rotate(-90 187.3 177.6)">1k</text>
<text x="196.2" y="177.6" transform="rotate(-90 196.2 177.6)">1k</text>
<text x="198.8" y="177.7" transform="rotate(-90 198.8 177.7)">R8</text>
<text x="219.7" y="178.7">Auto program</text>
<text x="298.7" y="178.5">+3.3V</text>
<text x="310.1" y="178.5">+3.3V</text>
<text x="339.1" y="179.9">RST BTN</text>
<text x="353.3" y="179.7">RST1</text>
<text x="10.3" y="185.7">D</text>
<text x="157.2" y="184.8">~{SUSPEND}</text>
<text x="158.6" y="182.3">SUSPEND</text>
<text x="167.9" y="183.9">11</text>
<text x="167.9" y="181.4">12</text>
<text x="183.5" y="185.3" transform="rotate(-90 183.5 185.3)">D6</text>
<text x="200" y="185.3" transform="rotate(-90 200 185.3)">D7</text>
<text x="266.8" y="181.3">EN</text>
<text x="270.5" y="180.5">external</text>
<text x="270.5" y="182.6">pull-up</text>
<text x="351.5" y="182.3">SW_Push</text>
<text x="408.3" y="185.7">D</text>
<text x="124.6" y="189.9">47.5k</text>
<text x="125.8" y="186.1">R2</text>
<text x="139.3" y="189.9">1uF/50V</text>
<text x="141.2" y="186.1">C4</text>
<text x="156" y="189.9">~{TXT}/GPIO.0</text>
<text x="167.9" y="191.6">18</text>
<text x="167.9" y="189">19</text>
<text x="186.1" y="188.6" transform="rotate(-90 186.1 188.6)">TX LED</text>
<text x="197.5" y="188.7" transform="rotate(-90 197.5 188.7)">RX LED</text>
<text x="232.9" y="189.9">10k(1%)</text>
<text x="234.6" y="187.4">R10</text>
<text x="253" y="189.8" transform="rotate(-90 253 189.8)">3</text>
<text x="291.2" y="189.9">10k(NC)</text>
<text x="294.9" y="187.4">R16</text>
<text x="305.7" y="191.2">R14</text>
<text x="307.5" y="186.1">LED1</text>
<text x="368.4" y="186.4">EN</text>
<text x="151.5" y="197.5">~{WAKEUP}/GPIO.3</text>
<text x="155.3" y="195">RS485/GPIO.2</text>
<text x="155.8" y="192.4">~{RXT}/GPIO.1</text>
<text x="167.9" y="196.6">16</text>
<text x="167.9" y="194.1">17</text>
<text x="219.7" y="192.7">DTR</text>
<text x="246.2" y="194.6">1</text>
<text x="253" y="197.4" transform="rotate(-90 253 197.4)">2</text>
<text x="254.2" y="192.4">Q1</text>
<text x="254.4" y="195">BC817</text>
<text x="264.9" y="195.7">Auto program</text>
<text x="292.1" y="196.5">GPIO2</text>
<text x="304.5" y="193.7">1k(NC)</text>
<text x="316.9" y="196.5" transform="rotate(-90 316.9 196.5)">USER LED 1</text>
<text x="351.2" y="197.5">100nF/50V</text>
<text x="161.2" y="202.6">GPIO.5</text>
<text x="161.2" y="200.1">GPIO.4</text>
<text x="167.9" y="201.7">21</text>
<text x="167.9" y="199.2">22</text>
<text x="262.9" y="199.8">DTR RTS--&gt;EN IO9</text>
<text x="263.4" y="201.8">1</text>
<text x="263.4" y="203.9">0</text>
<text x="298.7" y="202.6">+3.3V</text>
<text x="310.1" y="202.6">+3.3V</text>
<text x="343.5" y="200.1">GND</text>
<text x="354" y="200.1">C13</text>
<text x="104.7" y="205.1">GND</text>
<text x="128.8" y="205.1">GND</text>
<text x="161.2" y="205.1">GPIO.6</text>
<text x="167.9" y="209.3">13</text>
<text x="167.9" y="204.3">20</text>
<text x="253" y="208.8" transform="rotate(-90 253 208.8)">2</text>
<text x="263.4" y="205.9">1</text>
<text x="263.4" y="208">0</text>
<text x="337.8" y="206.6">BOOT BTN</text>
<text x="351.5" y="209">SW_Push</text>
<text x="352.6" y="206.4">BOOT1</text>
<text x="160.8" y="210.2">CHREN</text>
<text x="162.3" y="215.3">CHR1</text>
<text x="162.3" y="212.8">CHR0</text>
<text x="167.9" y="214.4">14</text>
<text x="167.9" y="211.9">15</text>
<text x="219.7" y="211.8">RTS</text>
<text x="246.2" y="213.7">1</text>
<text x="254.2" y="211.5">Q2</text>
<text x="254.4" y="214">BC817</text>
<text x="294.9" y="211.5">R15</text>
<text x="295.2" y="214">10k</text>
<text x="305.7" y="215.3">R13</text>
<text x="307.5" y="210.2">LED2</text>
<text x="365.4" y="213">GPIO9</text>
<text x="130.1" y="220.4">CP2102N-Axx-xQFN28</text>
<text x="143.2" y="216.9">U1</text>
<text x="157.2" y="219" transform="rotate(-90 157.2 219)">3</text>
<text x="158.1" y="216.7" transform="rotate(-90 158.1 216.7)">GND</text>
<text x="232.9" y="216.6">10k(1%)</text>
<text x="234.6" y="219.1">R11</text>
<text x="253" y="216.4" transform="rotate(-90 253 216.4)">3</text>
<text x="263.8" y="221.9">GPIO9</text>
<text x="270.5" y="221.2">internal</text>
<text x="292.1" y="220.7">GPIO8</text>
<text x="304.5" y="217.8">1k(NC)</text>
<text x="316.9" y="220.7" transform="rotate(-90 316.9 220.7)">USER LED 2</text>
<text x="155.5" y="225.5">GND</text>
<text x="270.5" y="223.2">weak pull-up</text>
<text x="292.1" y="225">pull-up on GPIO8</text>
<text x="292.1" y="227">to upload code</text>
<text x="343.5" y="226.7">GND</text>
<text x="351.2" y="224.2">100nF/50V</text>
<text x="354" y="226.7">C14</text>
<text x="10.4" y="235.7">E</text>
<text x="408.4" y="235.7">E</text>
<text x="10.4" y="285.7">F</text>
<text x="35" y="286.7">1</text>
<text x="85" y="286.7">2</text>
<text x="135" y="286.7">3</text>
<text x="185" y="286.7">4</text>
<text x="235" y="286.7">5</text>
<text x="285" y="286.7">6</text>
<text x="335" y="286.7">7</text>
<text x="385" y="286.7">8</text>
<text x="408.4" y="285.7">F</text>
</g>
</svg>
